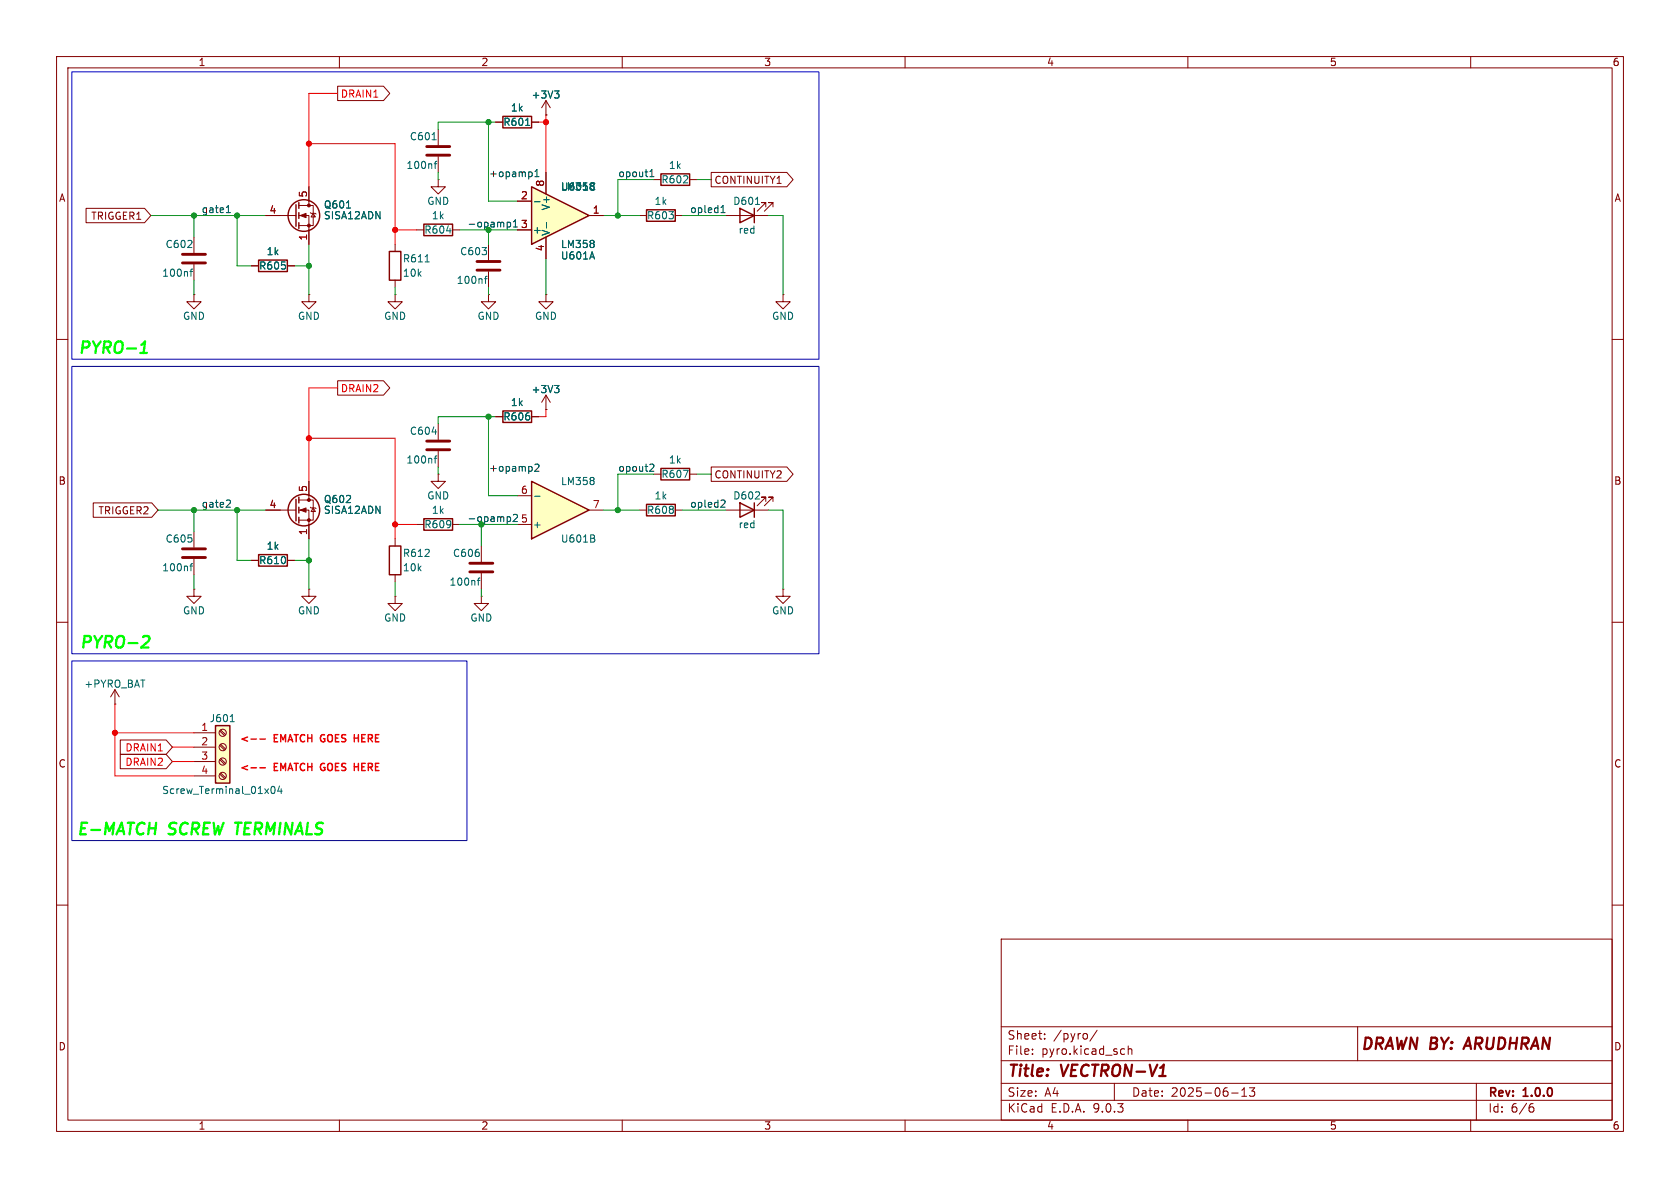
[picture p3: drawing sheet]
<svg xmlns="http://www.w3.org/2000/svg" width="297mm" height="210mm" viewBox="0 0 297 210" stroke-linecap="round" stroke-linejoin="round" font-family="sans-serif">
<g fill="none" stroke="#840000" stroke-width=".18">
<path d="M10 10h277v190h-277zM12 12h273v186h-273zM60 10v2M110 10v2M160 10v2M210 10v2M260 10v2M10 60h2M285 60h2M10 110h2M285 110h2M20.3 124.5h.1"/>
<path d="M20.3 121.9l-.7 1.3M20.3 121.9l.8 1.3M20.3 121.9v2.6M10 160h2M177 166h108v32h-108zM285 160h2M60 198v2M110 198v2M160 198v2M177 194.5h108M177 191.5h108M177 187.5h108"/>
<path d="M177 181.5h108M182.5 186.3v.1M182.5 185.5v.1M184.7 183.6v.1M184.7 182.8v.1M192.2 182.8v.8M194 182.1l-1.3 2M197 191.5v3M198.4 185.4l.4 .1M198.8 186.3l-.4 .1M199.5 185.5l.2-.1 .3 .1 .1 .9M199.5 184.9v1.5"/>
<path d="M210 198v2M217.7 193.2h1.2M219.5 193.8h.9M219.5 192.7l.5-.4v1.5M220.9 192.3h.9l-.5 .6 .4 .1v.7l-.2 .1h-.4l-.2-.1M240 181.5v6M260 198v2M261 191.5v6.5M270.6 195.7h.4l.2 .3-.1 .5-.5 .1M271 195.1l-.4 .1"/>
</g>
<path d="M259.6 183.4l-.9 2" fill="none" stroke="#840000" stroke-width=".4"/>
<path d="M94 85.1l10.1 5.1-10.1 5.1z" fill="#ffffc2"/>
<path d="M74.9 39.6h5.1v2.1h-5.1zM88.9 20.6h5.1v2h-5.1zM114.3 37.1h5.1v2h-5.1zM116.8 30.7h5.1v2.1h-5.1zM45.7 46h5.1v2h-5.1zM68.8 44.5h2.1v5h-2.1zM94 85.1l10.1 5.1-10.1 5.1z" fill="none" stroke="#840000" stroke-width=".25"/>
<g fill="none" stroke="#840000" stroke-width=".18">
<path d="M96.5 17.8l-.7 1.3M96.5 17.8l.8 1.3M96.5 17.8v2.5M77.5 22.9v2.8M77.5 27.7v2.8M87.6 21.6h1.3M94 21.6h1.2M96.5 20.3h.1M113 38.1h1.3M115.6 31.8h1.2M119.4 38.1h1.2M121.9 31.8h1.3"/>
<path d="M44.4 47h1.3M50.8 47h1.3M69.8 52.1v1.2h-1.2l1.2 1.3 1.3-1.3h-1.3M69.8 52.1h.1M69.8 43.2v1.3M69.8 49.5v1.3M73.7 40.6h1.2M80 40.6h1.3M86.4 52.1v1.2h1.2l-1.2 1.3-1.3-1.3h1.3M86.4 52.1h.1M96.5 52.1v1.2h1.3l-1.3 1.3-1.3-1.3h1.3M96.5 52.1h.1"/>
<path d="M138.4 52.1v1.2h1.3l-1.3 1.3-1.2-1.3h1.2M138.4 52.1h.1M77.5 74.9v2.8M77.5 79.8v2.8M34.3 94v2.8M34.3 98.8v2.8M77.5 83.8v1.3h1.2l-1.2 1.3-1.3-1.3h1.3M77.5 83.8h.1M91.4 92.7h2.6M91.4 87.6h2.6M104.1 90.2h2.6M34.3 104.1v1.3h1.3l-1.3 1.3-1.3-1.3h1.3"/>
<path d="M34.3 104.1h.1"/>
</g>
<g fill="none" stroke="#006464" stroke-width=".18">
<path d="M98 16.1h.8l-.4 .5M98.6 16.6l.2 .2v.3l-.2 .2M76.4 24.7h.7M76.8 28.9h.4M77.2 28.5l-.3 .2v1.1M92.9 22.2h.7M75.2 46.3h.7M79 40.8h.7M76.4 76.4h.8M34.1 99.6l-.3 .2v1.1M76.8 81h.4M77.2 80.6l-.3 .2v1.1"/>
<path d="M94.5 87.7h1M104.9 95.2l.3 .2-.1 .3-.2 .1M105 94.6l.1 .2-.1 .3M105 84.5v.3M105 85.1v.4M33.6 100.1h.5"/>
</g>
<path d="M75.4 25.9h4.1M75.4 27.4h4.1M75.4 78h4.1M75.4 79.5h4.1M32.3 97h4M32.3 98.6h4" fill="none" stroke="#840000" stroke-width=".51"/>
<path d="M38.1 128.3h2.5v10.1h-2.5z" fill="#ffffc2"/>
<path d="M38.1 128.3h2.5v10.1h-2.5z" fill="none" stroke="#840000" stroke-width=".25"/>
<g fill="none" stroke="#840000" stroke-width=".18">
<path d="M54.6 52.1v1.2h1.3l-1.3 1.3-1.3-1.3h1.3M54.6 52.1h.1M86.4 43.2v2.8M86.4 48v2.8M34.3 129.5h3.8M34.3 132.1h3.8M34.3 134.6h3.8M34.3 137.2h3.8M38.8 129.2l.9 .8M38.8 131.7l.9 .9M38.8 134.3l.9 .8M38.8 136.8l.9 .9"/>
<path d="M39 129l.9 .9M39 131.6l.9 .8M39 134.1l.9 .9M39 136.7l.9 .8"/>
<circle cx="39.4" cy="134.6" r=".63"/>
<circle cx="39.4" cy="129.5" r=".63"/>
<circle cx="39.4" cy="132.1" r=".63"/>
<circle cx="39.4" cy="137.2" r=".63"/>
</g>
<path d="M85.6 49.3h.5M86.1 48.8l-.3 .2v1.1M40.7 127.6h.7M48 139.1l.2-.1a.68 .68 0 0 1 .4 .6 .68 .68 0 0 1-.4 .7l-.2-.1-.1-.4zM49.4 138.9l-.3 1h.8M49.7 139.4v.9" fill="none" stroke="#006464" stroke-width=".18"/>
<path d="M84.3 46.2h4.1M84.3 47.8h4.1" fill="none" stroke="#840000" stroke-width=".51"/>
<path d="M94 33l10.1 5.1-10.1 5.1z" fill="#ffffc2"/>
<g fill="none" stroke="#840000" stroke-width=".25">
<path d="M52.3 36.2v3.8M52.8 35.8v1M52.8 37.6v1M52.8 39.4v1M94 33l10.1 5.1-10.1 5.1zM130.8 36.8l2.5 1.3-2.5 1.3zM133.3 36.8v2.6M88.9 72.6h5.1v2.1h-5.1zM45.7 98h5.1v2.1h-5.1zM52.3 88.3v3.8M52.8 87.9v1M52.8 89.7v1"/>
<path d="M52.8 91.4v1.1M68.8 96.5h2.1v5.1h-2.1zM74.9 91.7h5.1v2h-5.1zM114.3 89.2h5.1v2h-5.1zM116.8 82.8h5.1v2h-5.1zM130.8 88.9l2.5 1.3-2.5 1.2zM133.3 88.9v2.5"/>
<circle cx="53.7" cy="38.1" r="2.79"/>
<circle cx="53.7" cy="90.2" r="2.79"/>
</g>
<g fill="none" stroke="#840000" stroke-width=".18">
<path d="M59.7 15.2h8.1l1.1 1.3-1.1 1.3h-8.1zM15.2 36.8h10.4l1.1 1.3-1.1 1.3h-10.4zM47 38.1h5.3M52.8 36.3h2.6v3.6h-2.6M52.8 38.1h1.8v5.1M54.6 33v3.3M54.9 37.6l.1 .1h.8l.1 .1M55.4 37.7l.4 .7h-.8zM77.5 31.8v1.2h1.2l-1.2 1.3-1.3-1.3h1.3M77.5 31.8h.1M87.6 21.6h1.3M91.4 35.6h2.6"/>
<path d="M94 21.6h1.2M96.5 20.3h.1M96.5 30.5v3.8M104.1 38.1h2.6M125.7 30.5h13.4l1.1 1.3-1.1 1.2h-13.4zM128.3 38.1h7.6M135.4 36.6v-.8h-.8h.8l-1.5 1.5M136.7 36.6v-.8h-.8h.8l-1.6 1.5M34.3 52.1v1.2h1.3l-1.3 1.3-1.3-1.3h1.3M34.3 52.1h.1M34.3 41.9v2.8M34.3 46.7v2.8"/>
<path d="M44.4 47h1.3M50.8 47h1.3M91.4 40.6h2.6M96.5 41.9v3.8M59.7 67.3h8.1l1.1 1.3-1.1 1.3h-8.1zM87.6 73.7h1.3M94 73.7h1.2M96.5 72.4h.1M96.5 69.9v2.5M96.5 69.9l-.7 1.2M96.5 69.9l.8 1.2M16.5 88.9h10.3l1.1 1.3-1.1 1.2h-10.3z"/>
<path d="M44.4 99.1h1.3M47 90.2h5.3M50.8 99.1h1.3M52.8 88.4h2.6v3.5h-2.6M52.8 90.2h1.8v5.1M54.6 85.1v3.3M54.9 89.7l.1 .1h.8l.1 .1M55.4 89.8l.4 .6h-.8zM69.8 95.3v1.2M73.7 92.7h1.2M80 92.7h1.3M85.1 96.5v2.8"/>
<path d="M113 90.2h1.3M115.6 83.8h1.2M119.4 90.2h1.2M121.9 83.8h1.3M125.7 82.5h13.4l1.1 1.3-1.1 1.3h-13.4zM128.3 90.2h7.6M135.4 88.6v-.7h-.8h.8l-1.5 1.5M136.7 88.6v-.7h-.8h.8l-1.6 1.5M54.6 104.1v1.3h1.3l-1.3 1.3-1.3-1.3h1.3M54.6 104.1h.1M69.8 105.4v1.3h-1.2l1.2 1.3 1.3-1.3h-1.3M69.8 105.4h.1"/>
<path d="M69.8 101.6v1.3M85.1 105.4v1.3h1.3l-1.3 1.3-1.3-1.3h1.3M85.1 105.4h.1M85.1 101.3v2.8M138.4 104.1v1.3h1.3l-1.3 1.3-1.2-1.3h1.2M138.4 104.1h.1M21.3 133.3h8.1l1.1 1.3-1.1 1.3h-8.1zM21.3 130.8h8.1l1.1 1.3-1.1 1.3h-8.1z"/>
</g>
<g fill="none" stroke="#006464" stroke-width=".18">
<path d="M98 16.1h.8l-.4 .5M98.6 16.6l.2 .2v.3l-.2 .2M61.3 36.8h.7M92.9 22.2h.7M94.5 35.7h1M96.6 39.3v1M105.1 32.4l.1 .1M105.2 33.5h-.1M133.6 36.1h.7M33.6 48h.5M34.1 47.6l-.3 .2v1M104.7 44.5l.4 1.3"/>
<path d="M105 42.6v.3M105 43.2v.4M98 68.1h.8l-.4 .5M98.6 68.6l.2 .3v.3l-.2 .2M120.8 83.1h.8l-.5 1.3M84.4 102.6h.5M84.9 102.2l-.3 .2v1"/>
</g>
<g fill="#840000" stroke="#840000" stroke-width=".18">
<path d="M53.1 38.1l1-.4v.8z"/>
<path d="M53.1 90.2l1-.4v.8z"/>
<circle cx="54.6" cy="36.3" r=".25"/>
<circle cx="54.6" cy="39.9" r=".25"/>
<circle cx="54.6" cy="88.4" r=".25"/>
<circle cx="54.6" cy="91.9" r=".25"/>
</g>
<path d="M32.3 45h4M32.3 46.5h4M83.1 99.6h4M83.1 101.1h4" fill="none" stroke="#840000" stroke-width=".51"/>
<g fill="none" stroke="#0f0f0f" stroke-width=".18">
<path d="M40 37.6h.7M40.1 36.6l.3-.3v1.3M89.8 39.3h.3l.2 .2-.1 .5-.4 .1M90.8 39.2l.3-.3v1.2M94 30.5v.6M94.6 31.2h.7M94.6 30.3l.3-.3v1.2M114.9 31.2h.7M114.9 30.3l.3-.3v1.2M127.5 37.6h.7M127.5 36.7l.3-.4v1.3M90.8 40.1h.7"/>
<path d="M40.5 88.4l.2 .2v.3l-.7 .8h.7M90 91.4l.3 .2v.4l-.3 .2M90.8 91l.4-.1 .3 .3M91.5 91.3l-.8 .9h.8M94.6 82.2l.4-.2 .3 .4-.8 .9h.8M115.1 82l.4 .1 .1 .3-.8 .9h.8M127.6 88.4h.5l.1 .4-.8 .9h.8"/>
</g>
<g fill="none" stroke="#f00" stroke-width=".18">
<path d="M59.7 16.5h-5.1v16.5M54.6 25.4h15.2v17.8M95.2 21.6h1.3M96.5 20.3v10.2M69.8 40.6h3.9M54.6 77.5h15.2v17.8M59.7 68.6h-5.1v16.5M96.5 72.4v1.3h-1.3M69.8 92.7h3.9M20.3 124.5v12.7h14M20.3 129.5h14M30.5 132.1h3.8"/>
<path d="M30.5 134.6h3.8"/>
</g>
<g fill="none" stroke="#009600" stroke-width=".18">
<path d="M26.7 38.1h20.3M34.3 38.1v3.8M41.9 38.1v8.9h2.5M77.5 30.5v1.3M86.4 21.6v14h5M87.6 21.6h-10.1v1.3M106.7 38.1h6.3M115.6 31.8h-6.4v6.3M120.6 38.1h7.7M123.2 31.8h2.5M135.9 38.1h2.5v14M34.3 49.5v2.6"/>
<path d="M52.1 47h2.5M54.6 43.2v8.9M69.8 50.8v1.3M81.3 40.6h10.1M86.4 40.6v2.6M86.4 50.8v1.3M96.5 45.7v6.4M86.4 73.7v13.9h5M87.6 73.7h-10.1v1.2M27.9 90.2h19.1M34.3 90.2v3.8M41.9 90.2v8.9h2.5"/>
<path d="M52.1 99.1h2.5M54.6 95.3v8.8M77.5 82.6v1.2M81.3 92.7h10.1M85.1 92.7v3.8M106.7 90.2h6.3M115.6 83.8h-6.4v6.4M120.6 90.2h7.7M123.2 83.8h2.5M135.9 90.2h2.5v13.9M34.3 101.6v2.5M69.8 102.9v2.5"/>
<path d="M85.1 104.1v1.3"/>
</g>
<path d="M24.8 62.4h1.2M25 60.9l.6-.5-.2 2M25.4 112.5l.7-.1a.45 .45 0 0 1 .3 .6l-.1 .3-1.3 1.2h1.2" fill="none" stroke="#0f0" stroke-width=".41"/>
<path d="M44.4 130.7h.9M44.4 135.7h.9M45.9 130.7h1M45.9 135.7h1M62.6 130.5h.8M62.6 135.5h.8" fill="none" stroke="#f00" stroke-width=".25"/>
<path d="M12.7 12.7h132.1v50.8h-132.1zM12.7 64.8h132.1v50.8h-132.1zM12.7 116.8h69.8v31.8h-69.8z" fill="none" stroke="#0000c2" stroke-width=".18"/>
<g fill="#f00" stroke="#f00" stroke-width=".18">
<circle cx="20.3" cy="129.5" r=".46"/>
<circle cx="69.8" cy="92.7" r=".46"/>
<circle cx="54.6" cy="77.5" r=".46"/>
<circle cx="96.5" cy="21.6" r=".46"/>
<circle cx="54.6" cy="25.4" r=".46"/>
<circle cx="69.8" cy="40.6" r=".46"/>
</g>
<g fill="#009600" stroke="#009600" stroke-width=".18">
<circle cx="34.3" cy="90.2" r=".46"/>
<circle cx="41.9" cy="90.2" r=".46"/>
<circle cx="54.6" cy="99.1" r=".46"/>
<circle cx="34.3" cy="38.1" r=".46"/>
<circle cx="54.6" cy="47" r=".46"/>
<circle cx="41.9" cy="38.1" r=".46"/>
<circle cx="86.4" cy="21.6" r=".46"/>
<circle cx="109.2" cy="38.1" r=".46"/>
<circle cx="109.2" cy="90.2" r=".46"/>
<circle cx="86.4" cy="73.7" r=".46"/>
</g>
<g font-size="2.8" fill="#0f0">
<text x="13.7" y="63.1">PYRO-1</text>
<text x="14" y="115.2">PYRO-2</text>
<text x="13.5" y="148.2">E-MATCH</text>
<text x="30" y="148.2">SCREW TERMINALS</text>
</g>
<g font-size="2.8" fill="#840000">
<text x="178" y="190.9">Title:</text>
<text x="187.7" y="190.9">VECTRON-V1</text>
<text x="240.5" y="186.1">DRAWN BY:</text>
<text x="259.9" y="186.1">ARUDHRAN</text>
</g>
<g font-size="2.1" fill="#840000">
<text x="178" y="184">Sheet:</text>
<text x="186.2" y="184">/pyro/</text>
<text x="178" y="186.7">File:</text>
<text x="184.1" y="186.7">pyro.kicad_sch</text>
<text x="178" y="196.9">KiCad</text>
<text x="178" y="194.1">Size:</text>
<text x="184.7" y="194.1">A4</text>
<text x="185.7" y="196.9">E.D.A.</text>
<text x="193.3" y="196.9">9.0.3</text>
<text x="200" y="194.1">Date:</text>
<text x="207" y="194.1">2025-06-13</text>
<text x="263" y="194.3">Rev:</text>
<text x="263" y="196.9">Id:</text>
<text x="267.1" y="196.9">6/6</text>
<text x="269.4" y="194.3">1.0.0</text>
</g>
<g font-size="1.8" fill="#840000">
<text x="35" y="11.9">1</text>
<text x="85" y="11.9">2</text>
<text x="135" y="11.9">3</text>
<text x="185" y="11.9">4</text>
<text x="235" y="11.9">5</text>
<text x="285" y="11.9">6</text>
<text x="10.3" y="35.9">A</text>
<text x="126.2" y="32.7">CONTINUITY1</text>
<text x="285.3" y="35.9">A</text>
<text x="16" y="39.1">TRIGGER1</text>
<text x="10.3" y="85.9">B</text>
<text x="126.2" y="84.8">CONTINUITY2</text>
<text x="285.3" y="85.9">B</text>
<text x="17.3" y="91.1">TRIGGER2</text>
<text x="10.3" y="135.9">C</text>
<text x="285.3" y="135.9">C</text>
<text x="10.3" y="185.9">D</text>
<text x="285.3" y="185.9">D</text>
<text x="35" y="199.9">1</text>
<text x="85" y="199.9">2</text>
<text x="135" y="199.9">3</text>
<text x="185" y="199.9">4</text>
<text x="235" y="199.9">5</text>
<text x="285" y="199.9">6</text>
</g>
<g font-size="1.8" fill="#f00">
<text x="60.2" y="17.5">DRAIN1</text>
<text x="60.2" y="69.5">DRAIN2</text>
<text x="42.2" y="131.6">&lt;--</text>
<text x="48.4" y="131.6">EMATCH GOES</text>
<text x="63.6" y="131.6">HERE</text>
<text x="22.1" y="135.6">DRAIN2</text>
<text x="22.1" y="133">DRAIN1</text>
<text x="42.2" y="136.7">&lt;--</text>
<text x="48.4" y="136.7">EMATCH GOES</text>
<text x="63.6" y="136.7">HERE</text>
</g>
<g font-size="1.8" fill="#006464">
<text x="93.9" y="17.6">+3V3</text>
<text x="88.9" y="22.5">R601</text>
<text x="90.2" y="19.9">1k</text>
<text x="72.4" y="25">C601</text>
<text x="71.8" y="30.1">100nf</text>
<text x="99.1" y="33.9">LM358</text>
<text x="99.1" y="33.9">U601C</text>
<text x="116.8" y="32.6">R602</text>
<text x="118.2" y="30.1">1k</text>
<text x="57.2" y="39">SISA12ADN</text>
<text x="57.2" y="37.1">Q601</text>
<text x="74.9" y="41.5">R604</text>
<text x="75.4" y="36.4">GND</text>
<text x="76.2" y="39">1k</text>
<text x="94.1" y="41.5">+</text>
<text x="97.4" y="41.8" transform="rotate(-90 97.4 41.8)">V-</text>
<text x="97.4" y="37.3" transform="rotate(-90 97.4 37.3)">V+</text>
<text x="114.3" y="39">R603</text>
<text x="115.6" y="36.4">1k</text>
<text x="129.5" y="36.4">D601</text>
<text x="130.5" y="41.5">red</text>
<text x="29.2" y="44">C602</text>
<text x="45.7" y="47.9">R605</text>
<text x="47" y="45.3">1k</text>
<text x="71.1" y="46.6">R611</text>
<text x="81.2" y="45.3">C603</text>
<text x="99.1" y="46.1">U601A</text>
<text x="99.1" y="44">LM358</text>
<text x="28.6" y="49.1">100nf</text>
<text x="71.1" y="49.1">10k</text>
<text x="80.6" y="50.4">100nf</text>
<text x="32.3" y="56.7">GND</text>
<text x="52.6" y="56.7">GND</text>
<text x="67.8" y="56.7">GND</text>
<text x="84.3" y="56.7">GND</text>
<text x="94.5" y="56.7">GND</text>
<text x="136.4" y="56.7">GND</text>
<text x="90.2" y="72">1k</text>
<text x="93.9" y="69.7">+3V3</text>
<text x="72.4" y="77.1">C604</text>
<text x="88.9" y="74.5">R606</text>
<text x="71.8" y="82.1">100nf</text>
<text x="118.2" y="82.1">1k</text>
<text x="57.2" y="89.1">Q602</text>
<text x="75.4" y="88.5">GND</text>
<text x="99.1" y="86">LM358</text>
<text x="115.6" y="88.5">1k</text>
<text x="116.8" y="84.7">R607</text>
<text x="129.5" y="88.5">D602</text>
<text x="57.2" y="91">SISA12ADN</text>
<text x="74.9" y="93.6">R609</text>
<text x="76.2" y="91">1k</text>
<text x="94.1" y="93.6">+</text>
<text x="114.3" y="91">R608</text>
<text x="130.5" y="93.6">red</text>
<text x="28.6" y="101.2">100nf</text>
<text x="29.2" y="96.1">C605</text>
<text x="45.7" y="99.9">R610</text>
<text x="47" y="97.4">1k</text>
<text x="71.1" y="98.7">R612</text>
<text x="71.1" y="101.2">10k</text>
<text x="80" y="98.7">C606</text>
<text x="99.1" y="96.1">U601B</text>
<text x="79.4" y="103.7">100nf</text>
<text x="32.3" y="108.8">GND</text>
<text x="52.6" y="108.8">GND</text>
<text x="67.8" y="110.1">GND</text>
<text x="83.1" y="110.1">GND</text>
<text x="136.4" y="108.8">GND</text>
<text x="14.8" y="121.8">+PYRO_BAT</text>
<text x="37" y="127.9">J601</text>
<text x="28.6" y="140.6">Screw_Terminal_01x04</text>
</g>
<g font-size="1.8" fill="#a90000">
<text x="54.4" y="35" transform="rotate(-90 54.4 35)">5</text>
<text x="92" y="35.3">2</text>
<text x="96.3" y="33.1" transform="rotate(-90 96.3 33.1)">8</text>
<text x="47.6" y="37.8">4</text>
<text x="92" y="40.4">3</text>
<text x="104.7" y="37.8">1</text>
<text x="54.4" y="42.6" transform="rotate(-90 54.4 42.6)">1</text>
<text x="96.3" y="44.5" transform="rotate(-90 96.3 44.5)">4</text>
<text x="47.6" y="89.9">4</text>
<text x="54.4" y="87.1" transform="rotate(-90 54.4 87.1)">5</text>
<text x="92" y="87.4">6</text>
<text x="104.7" y="89.9">7</text>
<text x="54.4" y="94.7" transform="rotate(-90 54.4 94.7)">1</text>
<text x="35.5" y="129.3">1</text>
<text x="35.5" y="131.8">2</text>
<text x="35.5" y="134.4">3</text>
<text x="35.5" y="136.9">4</text>
</g>
<g font-size="1.8" fill="#0f0f0f">
<text x="86.4" y="31.4">+opamp1</text>
<text x="109.2" y="31.4">opout1</text>
<text x="35.6" y="37.8">gate1</text>
<text x="121.9" y="37.8">opled1</text>
<text x="86.4" y="83.5">+opamp2</text>
<text x="109.2" y="83.5">opout2</text>
<text x="35.6" y="89.8">gate2</text>
<text x="121.9" y="89.8">opled2</text>
<text x="92" y="92.5">5</text>
</g>
<g font-size="1.8" fill="#009600">
<text x="82.5" y="40.3">-opamp1</text>
<text x="82.5" y="92.4">-opamp2</text>
</g>
</svg>
